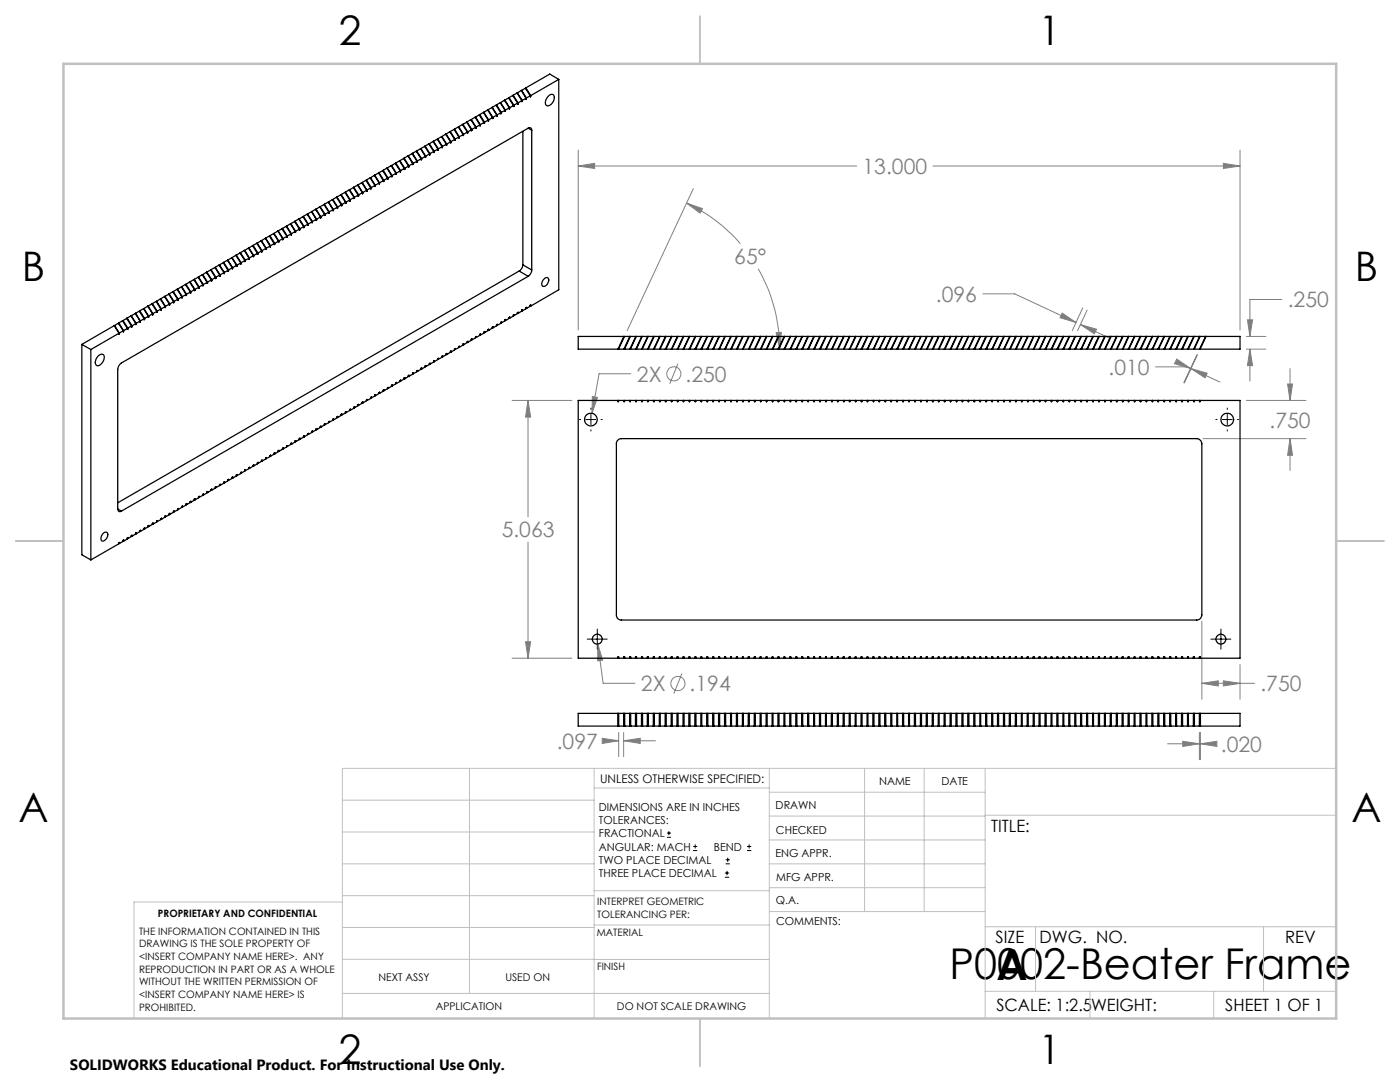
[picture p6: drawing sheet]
<svg xmlns="http://www.w3.org/2000/svg" width="279mm" height="216mm" viewBox="0 0 279 216" stroke-linecap="round" stroke-linejoin="round" font-family="sans-serif">
<g fill="none" stroke="#808080" stroke-width=".2">
<path d="M115.4 30v35.9M115.4 33.1h55.6M115.4 33.1l3.3-.5v1zM138.4 37.6l-13.2 28.4M186.2 33.1h61.3M244.2 32.6l3.3 .5-3.3 .5zM247.5 30v35.9M137 40.5l3.2 1.1-.5 .9zM137 40.5a31.7 31.7 0 0 1 10.7 8.1M151.3 53.7a31.9 31.9 0 0 1 4.3 16M196.1 58.6h6.4l12.2 5.7M255.8 59.8h-6.4v7.3"/>
<path d="M102.2 79.9h11.9M105.4 79.9v23.2M105.4 79.9l.5 3.3h-1zM118.2 79.1l1 .2-1.1 3.2zM125.9 74.6h-6.3l-1.5 7.9M135.3 72.6l-1.6 4M149.6 69.7h9.2M154.9 66.4l1-.1-.3 3.4zM212 62.5l2.7 1.8-3.1-.9zM215.6 64.8l3.2 .9-.4 .9zM215.6 64.8l5.8 2.7M216.1 61.5l-2.1 4.5"/>
<path d="M217 61.9l-1.9 4.1M230.6 73.2h6.4l.6 .3M234.8 71.6l2.8 1.9-3.2-.9zM237.7 73.6l5.8 2.6M237.7 73.6l3.2 .9-.4 .9zM238.9 70.8l-2.6 5.6M239 70.8l-2.6 5.6M248.7 79.9h11.9M248.7 67.1h3.9M248.7 69.7h3.9M249 63.8h1l-.6 3.3zM249.4 69.7l.6 3.3h-1z"/>
<path d="M249.4 69.7v6.3M257 76.6h1l-.5 3.3zM257.5 73.6v6.3M240.1 87.5h20.5M257.5 87.5v6.4M257.5 87.5l.5 3.3h-1zM105.4 108.2v23.1M102.2 131.3h11.9M104.9 128.1h1l-.5 3.2zM119.3 128.5l1.1 7.8h6.3M119.3 128.5l1 3.2-1 .2zM136.1 134.4l-1.6 4"/>
<path d="M239.9 136.3h10.5M239.9 124v15.5M239.9 136.3l3.2-.4v1zM244.2 135.9l3.3 .4-3.3 .6zM247.5 132.6v6.9M120.2 147.3l3.3 .5-3.3 .5zM120.5 147.8h3M123.5 146.2v4.8M124.5 146.2v4.8M124.5 147.8h6.3M124.5 147.8l3.3-.5v1zM233 148.4h6.4"/>
<path d="M236 147.9l3.4 .5-3.4 .5zM239.4 146.2v5.4M239.6 148.4l3.3-.5v1zM239.6 146.2v5.4M239.6 148.4h2.9"/>
<circle cx="134.5" cy="74.6" r="1.41"/>
<circle cx="135.3" cy="136.4" r="1.41"/>
</g>
<g fill="none" stroke="#000" stroke-width=".2">
<path d="M115.6 83.7h.3M116.9 83.7h2M117.9 81.4v.3M117.9 82.7v2M117.9 85.8v.2M119.9 83.7h.3M242.6 83.7h.3M243.9 83.7h2M244.9 81.4v.3M244.9 82.7v2M244.9 85.8v.2M246.9 83.7h.3"/>
<path d="M117.2 127.5h4M119.2 125.5v4M241.7 127.5h3.9M243.7 125.5v4M133.1 167.1h.8M133.1 166.2h.8M133.5 165.8v.9M138.3 169.7h.8M138.3 168.9h.8M138.7 168.5v.8M144.7 175h.8M144.7 174.2h.8"/>
<path d="M144.8 172.4h.9M144.8 171.6h.9M145.1 173.8v.8M145.2 171.1v.9M149.1 169.7h.8M149.1 168.9h.8M149.5 168.5v.8"/>
</g>
<g fill="none" stroke="#c0c0c0" stroke-width=".2">
<path d="M68.3 159.7h50.3M93.7 153.3v44.9M118.6 153.3v49.9M118.6 157.2h34.9M153.5 153.3v49.9M153.5 158.1h43.1M172.5 153.3v28.6M184.4 153.3v28.6M196.6 153.3v49.9M266.7 153.3h-198.4v49.9M68.3 178.7h50.3M68.3 172.4h50.3"/>
<path d="M68.3 166h50.3M68.3 180h-41.6v23.2M118.6 177.7h35M153.5 167.6h43.1M153.5 162.8h43.1M153.5 172.4h43.1M153.5 177.1h43.1M196.6 162.7h70.1M68.3 198.2h85.2M68.3 191.4l85.2 .1M68.3 185.1h50.3M118.6 184.6h35"/>
<path d="M153.6 181.9h43M196.6 197.8h70.1M196.6 184.9h70.1M206.7 184.9v12.9M217.5 197.8v5.4M242.2 197.8v5.4M252.2 184.9v12.9"/>
</g>
<path d="M139.7 3.2v9.5M3.1 107.9h9.6M266.7 107.9h9.5M139.7 203.2v9.6" fill="none" stroke="#c0c0c0" stroke-width=".25"/>
<path d="M12.7 12.7h254v190.5h-254z" fill="none" stroke="#c0c0c0" stroke-width=".5"/>
<path d="M105.4 79.9l.5 3.3h-1zM104.9 128.1h1l-.5 3.2zM118.2 79.1l-.1 3.4 1.1-3.2zM119.3 128.5v3.4l1-.2zM239.9 136.3l3.2-.4v1zM244.2 135.9l3.3 .4-3.3 .6zM257.5 87.5l.5 3.3h-1zM257 76.6h1l-.5 3.3zM115.4 33.1l3.3-.5v1zM244.2 32.6l3.3 .5-3.3 .5zM249 63.8h1l-.6 3.3zM249.4 69.7l.6 3.3h-1zM154.9 66.4l1-.1-.3 3.4zM137 40.5l3.2 1.1-.5 .9zM237.7 73.6l3.2 .9-.4 .9zM234.8 71.6l2.8 1.9-3.2-.9zM212 62.5l2.7 1.8-3.1-.9zM215.6 64.8l3.2 .9-.4 .9zM236 147.9l3.4 .5-3.4 .5zM239.6 148.4l3.3-.5v1zM120.2 147.3l3.3 .5-3.3 .5zM124.5 147.8l3.3-.5v1z" fill="#808080"/>
<g fill="none" stroke="#000" stroke-width=".25">
<path d="M100.8 20v.1M100.8 20l.7-.5 1 1.6M100.8 20l.9 1.5M101.6 19.5v.1M101.6 19.5l.7-.5 1 1.6M101.6 19.5l1 1.5M102.4 19v.2M102.4 19l.8-.4 .9 1.5M102.4 19l1 1.5M103.3 18.5v.2M103.3 18.5l.7-.4 1 1.5M103.3 18.5l.9 1.5"/>
<path d="M104.1 18v.2M104.1 18l.7-.4 1 1.5M104.1 18l1 1.5M105 17.5v.2M105 17.5l.9 1.6M105 19.6l-.8 .4M105 19.6l.1 .2M105.1 19.5v.3M105.8 19.1l-.7 .4M105.8 19.1l.1 .2M105.8 19.2l.1 .1M105.9 19.1v.2"/>
<path d="M109.4 19.3a.67 .67 0 0 1 .9-.5 .67 .67 0 0 1 .3 1l-.5 .9a.67 .67 0 0 1-.9 .4 .67 .67 0 0 1-.3-.9zM111.5 15.8l-5.6 3.3M111.5 15.8v42l-5.6 3.3M111.5 15.8l-1.8-1-4.7 2.7M66.4 39.8v.2M66.4 39.8l.8-.5 .9 1.6M66.4 39.8l1 1.5M67.2 39.3v.2M67.2 39.3l.8-.4 1 1.5M67.2 39.3l1 1.5M68.1 38.8v.2M68.1 38.8l.8-.4 .9 1.5"/>
<path d="M68.1 38.8l.9 1.6M68.9 38.3v.2M68.9 38.3l1 1.6M68.9 38.3l.8-.4 1 1.5M69.8 37.9v.1M69.8 37.9l.7-.5 1 1.5M69.8 37.9l.9 1.5M69.8 39.9l-.8 .5M69.8 39.9l.1 .2M69.9 39.9v.2M70.6 37.4l1 1.5M70.6 37.4l.8-.5 .9 1.6"/>
<path d="M70.6 37.4v.1M70.7 39.4l-.8 .5M70.7 39.4v.2M71.4 36.9v.2M71.4 36.9l1 1.5M71.4 36.9l.8-.5 1 1.6M71.5 38.9l-.8 .5M71.5 38.9v.3l.1-.1M71.5 39l.1 .1M71.6 38.9v.2M72.3 36.4v.2M72.3 36.4l.7-.4 1 1.5"/>
<path d="M72.3 36.4l.9 1.5M72.3 38.5l-.7 .4M72.3 38.5l.1 .1M72.4 38.4v.2M73.1 35.9v.2M73.1 35.9l.8-.4 .9 1.5M73.1 35.9l1 1.5M73.2 38l-.8 .4M73.2 38v.1M73.2 37.9v.2M73.9 35.5l.8-.5 1 1.5M73.9 35.5l1 1.5"/>
<path d="M73.9 35.5v.1M74 37.5l-.8 .4M74 37.5v.2l.1-.1M74 37.5l.1 .1M74.1 37.4v.2M74.8 35v.1M74.8 35l.8-.5 .9 1.6M74.8 35l.9 1.5M74.8 37l-.7 .4M74.8 37l.1 .2M74.9 37v.2M75.6 34.5v.1"/>
<path d="M75.6 34.5l1 1.5M75.6 34.5l.8-.5 .9 1.6M75.7 36.5l-.8 .5M75.7 36.5v.2M76.5 34v.1M76.5 34l.7-.5 1 1.6M76.5 34l.9 1.5M76.5 36.1l-.8 .4M76.5 36.1l.1 .1M76.6 36v.2M77.3 33.5l.8-.4 .9 1.5M77.3 33.5l.9 1.5"/>
<path d="M77.3 33.5v.2M77.3 35.6l-.7 .4M77.3 35.6v.2l.1-.1M77.3 35.6l.1 .1M77.4 35.5v.2M78.1 33v.2M78.1 33l.8-.4 1 1.5M78.1 33l1 1.5M78.2 35.1l-.8 .4M78.2 35.1v.1M78.2 35v.2M79 32.5v.2"/>
<path d="M79 32.5l.7-.4 1 1.5M79 32.5l.9 1.5M79 34.6l-.8 .4M79 34.6l.1 .1M79.1 34.5v.2M79.8 32.1l1 1.5M79.8 32.1v.1M79.8 32.1l.8-.5 .9 1.5M79.9 34.1l-.8 .4M79.9 34.1v.2M79.9 34v.3M80.6 31.6v.1"/>
<path d="M80.6 31.6l.8-.5 1 1.6M80.6 31.6l1 1.5M80.7 33.6l-.8 .4M80.7 33.6v.2h.1M80.7 33.7l.1 .1M80.8 33.6v.2M81.5 31.1v.2M81.5 31.1l.9 1.5M81.5 31.1l.7-.4 1 1.5M81.5 33.1l-.7 .5M81.5 33.1l.1 .2M81.5 33.2l.1 .1"/>
<path d="M81.6 33.1v.2M82.3 30.6v.2M82.3 30.6l.8-.4 .9 1.5M82.3 30.6l1 1.5M82.4 32.7l-.8 .4M82.4 32.7v.1M82.4 32.6v.2M83.1 30.1v.2M83.1 30.1l1 1.5M83.1 30.1l.8-.4 1 1.5M83.2 32.2l-.8 .4M83.2 32.2l.1 .1"/>
<path d="M83.3 32.1v.2M84 29.6v.2M84 29.6l.9 1.6M84 29.6l.8-.4 .9 1.5M84 31.7l-.7 .4M84 31.7v.2h.1M84 31.7l.1 .2M84.1 31.6v.3M84.8 29.1v.2M84.8 29.1l.8-.4 1 1.5M84.8 29.1l1 1.6M84.9 31.2l-.8 .4"/>
<path d="M84.9 31.2v.2M85.7 28.7l.7-.5 1 1.5M85.7 28.7v.2M85.7 28.7l.9 1.5M85.7 30.7l-.8 .5M85.7 30.7l.1 .2M85.7 30.8l.1 .1M85.8 30.7v.2M86.5 28.2v.2M86.5 28.2l.8-.4 .9 1.5M86.5 28.2l1 1.5M86.6 30.2l-.8 .5"/>
<path d="M86.6 30.2v.2M86.6 30.3v.1M87.3 27.7v.2M87.3 27.7l1 1.5M87.3 27.7l.8-.4 1 1.5M87.4 29.7l-.8 .5M87.4 29.7v.3l.1-.1M87.4 29.8l.1 .1M87.5 29.7v.2M88.2 27.2l.7-.4 1 1.5M88.2 27.2v.2M88.2 27.2l.9 1.6"/>
<path d="M88.2 29.3l-.7 .4M88.2 29.3l.1 .1M88.3 29.2v.2M89 26.7l.8-.4 .9 1.5M89 26.7v.2M89 26.7l1 1.6M89.1 28.8l-.8 .4M89.1 28.8v.2M89.9 26.2l.9 1.6M89.9 26.2v.2M89.9 26.2l.7-.4 1 1.5M89.9 28.3l-.8 .5"/>
<path d="M89.9 28.3l.1 .2M90 28.3v.2M90.7 25.8v.1M90.7 25.8l1 1.5M90.7 25.8l.8-.5 .9 1.5M90.7 27.8l-.7 .5M90.7 27.8v.2h.1M90.7 27.9l.1 .1M90.8 27.8v.2M91.5 25.3l.8-.5 1 1.6M91.5 25.3v.2M91.5 25.3l1 1.5"/>
<path d="M91.6 27.3l-.8 .5M91.6 27.3l.1 .2M91.6 27.4l.1 .1M91.7 27.3v.2M92.4 24.8v.2M92.4 24.8l.9 1.5M92.4 24.8l.7-.4 1 1.5M92.4 26.8l-.7 .5M92.4 26.8l.1 .2M92.4 26.9l.1 .1M92.5 26.8v.2M93.2 24.3l.8-.4 .9 1.5"/>
<path d="M93.2 24.3l1 1.5M93.2 24.3v.2M93.3 26.4l-.8 .4M93.3 26.4v.1M93.3 26.3v.2M94.1 23.8v.2M94.1 23.8l.9 1.6M94.1 23.8l.7-.4 1 1.5M94.1 25.9l-.8 .4M94.1 25.9l.1 .1M94.2 25.8v.2M94.9 23.4v.1"/>
<path d="M94.9 23.4l.7-.5 1 1.5M94.9 23.4l.9 1.5M94.9 25.4l-.7 .4M94.9 25.4l.1 .2M95 25.4v.2M95.7 22.9v.1M95.7 22.9l.8-.5 .9 1.6M95.7 22.9l1 1.5M95.8 24.9l-.8 .5M95.8 24.9v.2M96.6 22.4l.7-.5 1 1.6M96.6 22.4l.9 1.5"/>
<path d="M96.6 22.4v.1M96.6 24.4l-.8 .5M96.6 24.4v.2h.1M96.6 24.5l.1 .1M96.7 24.4v.2M97.4 21.9v.2M97.4 21.9l.8-.5 .9 1.6M97.4 21.9l1 1.5M97.4 24l-.7 .4M97.4 24l.1 .1M97.5 23.9v.2M98.2 21.4v.2"/>
<path d="M98.2 21.4l1 1.5M98.2 21.4l.8-.4 .9 1.5M98.3 23.5l-.8 .4M98.3 23.5l.1 .1M98.4 23.4v.2M99.1 20.9v.2M99.1 20.9l.7-.4 1 1.5M99.1 20.9l.9 1.5M99.1 23l-.7 .4M99.1 23l.1 .1M99.2 22.9v.2M99.9 20.5l1 1.5"/>
<path d="M99.9 20.5v.1M99.9 20.5l.8-.5 .9 1.5M99.9 22.5l-.7 .4M99.9 22.5v.2l.1-.1M99.9 22.5l.1 .1M100 22.4v.2M100.8 22l-.8 .4M100.8 22l.1 .2M100.9 22v.2M101.6 21.5l-.7 .5M101.6 21.5l.1 .2M101.6 21.6l.1 .1"/>
<path d="M101.7 21.5v.2M102.5 21.1l-.8 .4M102.5 21.1l.1 .1M102.6 21v.2M103.3 20.6l-.7 .4M103.3 20.6v.2l.1-.1M103.3 20.6l.1 .1M103.4 20.5v.2M104.1 20.1l-.7 .4M104.1 20.1l.1 .1M104.2 20v.2M104.4 26.2v26.6"/>
<path d="M105.4 25.6a.43 .43 0 0 1 .5-.1 .43 .43 0 0 1 .2 .5M105.4 25.6l-81.2 46.8a1.65 1.65 0 0 0-.7 1.3v27.9M105.4 25.6l.7 .4M106.1 26v27.9M32.1 59.6v.2M32.1 59.6l.7-.4 1 1.5M32.1 59.6l.9 1.5M32.9 59.1v.2M32.9 59.1l.8-.4 .9 1.5M32.9 59.1l1 1.5M33.8 58.6v.2M33.8 58.6l.9 1.5"/>
<path d="M33.8 58.6l.7-.4 1 1.5M34.6 58.2l.7-.5 1 1.5M34.6 58.2l1 1.5M34.6 58.2v.1M35.4 57.7l.8-.4 .9 1.5M35.4 57.7l1 1.5M35.4 57.7v.2M35.5 59.7l-.8 .4M35.5 59.7v.2h.1M35.5 59.8l.1 .1M35.6 59.7v.2M36.3 57.2v.2"/>
<path d="M36.3 57.2l.7-.4 1 1.5M36.3 57.2l.9 1.5M36.3 59.2l-.7 .5M36.3 59.2l.1 .2M36.3 59.3l.1 .1M36.4 59.2v.2M37.1 56.7v.2M37.1 56.7l1 1.5M37.1 56.7l.8-.4 .9 1.5M37.1 58.8l-.7 .4M37.1 58.8l.1 .1M37.2 58.7v.2"/>
<path d="M37.9 56.2l1 1.5M37.9 56.2v.2M37.9 56.2l.8-.4 1 1.5M38 58.3l-.8 .4M38 58.3l.1 .2M38.1 58.2v.3M38.8 55.7v.2M38.8 55.7l.7-.4 1 1.5M38.8 55.7l.9 1.6M38.8 57.8l-.7 .4M38.8 57.8v.2h.1M38.8 57.8l.1 .2"/>
<path d="M38.9 57.7v.3M39.6 55.2v.2M39.6 55.2l1 1.6M39.6 55.2l.8-.4 .9 1.5M39.7 57.3l-.8 .4M39.7 57.3v.2M39.7 57.4v.1M40.5 54.8v.2M40.5 54.8l.9 1.5M40.5 54.8l.7-.5 1 1.5M40.5 56.8l-.8 .5M40.5 56.8l.1 .2"/>
<path d="M40.5 56.9l.1 .1M40.6 56.8v.2M41.3 54.3l.8-.4 .9 1.5M41.3 54.3l1 1.5M41.3 54.3v.2M41.3 56.3l-.7 .5M41.3 56.3l.1 .2M41.3 56.4l.1 .1M41.4 56.3v.2M42.1 53.8l.8-.4 1 1.5M42.1 53.8v.2M42.1 53.8l1 1.5"/>
<path d="M42.2 55.8l-.8 .5M42.2 55.8v.3l.1-.1M42.2 55.9l.1 .1M42.3 55.8v.2M43 53.3v.2M43 53.3l.9 1.6M43 53.3l.7-.4 1 1.5M43 55.4l-.7 .4M43 55.4l.1 .1M43.1 55.3v.2M43.8 52.8v.2M43.8 52.8l.8-.4 .9 1.5"/>
<path d="M43.8 52.8l1 1.6M43.9 54.9l-.8 .4M43.9 54.9v.2M44.6 52.4l.8-.5 1 1.5M44.6 52.4l1 1.5M44.6 52.4v.1M44.7 54.4l-.8 .5M44.7 54.4l.1 .2M44.8 54.4v.2M45.5 51.9v.1M45.5 51.9l.9 1.5M45.5 51.9l.7-.5 1 1.6"/>
<path d="M45.5 53.9l-.7 .5M45.5 53.9v.2h.1M45.5 54l.1 .1M45.6 53.9v.2M46.3 51.4v.2M46.3 51.4l1 1.5M46.3 51.4l.8-.5 .9 1.6M46.4 53.4l-.8 .5M46.4 53.4v.2M46.4 53.5v.1M47.2 50.9v.2M47.2 50.9l.9 1.5"/>
<path d="M47.2 50.9l.7-.4 1 1.5M47.2 53l-.8 .4M47.2 53l.1 .1M47.3 52.9v.2M48 50.4v.2M48 50.4l1 1.5M48 50.4l.8-.4 .9 1.5M48 52.5l-.7 .4M48 52.5l.1 .1M48.1 52.4v.2M48.8 50v.1M48.8 50l1 1.5"/>
<path d="M48.8 50l.8-.5 1 1.5M48.9 52l-.8 .4M48.9 52v.2l.1-.1M48.9 52l.1 .1M49 51.9v.2M49.7 49.5v.1M49.7 49.5l.7-.5 1 1.6M49.7 49.5l.9 1.5M49.7 51.5l-.7 .4M49.7 51.5l.1 .2M49.8 51.5v.2M50.5 49v.1"/>
<path d="M50.5 49l.8-.5 .9 1.6M50.5 49l1 1.5M50.6 51l-.8 .5M50.6 51v.2M51.3 48.5v.1M51.3 48.5l.8-.5 1 1.6M51.3 48.5l1 1.5M51.4 50.6l-.8 .4M51.4 50.6v.2l.1-.1M51.4 50.6l.1 .1M51.5 50.5v.2M52.2 48v.2"/>
<path d="M52.2 48l.8-.4 .9 1.5M52.2 48l.9 1.5M52.2 50.1l-.7 .4M52.2 50.1l.1 .1M52.3 50v.2M53 47.5v.2M53 47.5l1 1.5M53 47.5l.8-.4 .9 1.5M53.1 49.6l-.8 .4M53.1 49.6v.1M53.1 49.5v.2M53.9 47v.2"/>
<path d="M53.9 47l.7-.4 1 1.5M53.9 47l.9 1.6M53.9 49.1l-.8 .4M53.9 49.1l.1 .1M54 49v.2M54.7 46.6l.9 1.5M54.7 46.6l.8-.5 .9 1.5M54.7 46.6v.1M54.7 48.6l-.7 .4M54.7 48.6v.2h.1M54.7 48.6l.1 .2M54.8 48.6v.2"/>
<path d="M55.5 46.1v.1M55.5 46.1l.8-.5 1 1.6M55.5 46.1l1 1.5M55.6 48.1l-.8 .5M55.6 48.1v.2M55.6 48.2v.1M56.4 45.6v.2M56.4 45.6l.7-.4 1 1.5M56.4 45.6l.9 1.5M56.4 47.6l-.8 .5M56.4 47.6l.1 .2M56.4 47.7l.1 .1"/>
<path d="M56.5 47.6v.2M57.2 45.1l1 1.5M57.2 45.1v.2M57.2 45.1l.8-.4 .9 1.5M57.3 47.2l-.8 .4M57.3 47.2v.1M57.3 47.1v.2M58 44.6v.2M58 44.6l1 1.5M58 44.6l.8-.4 1 1.5M58.1 46.7l-.8 .4M58.1 46.7v.2l.1-.1"/>
<path d="M58.1 46.7l.1 .1M58.2 46.6v.2M58.9 44.1v.2M58.9 44.1l.7-.4 1 1.5M58.9 44.1l.9 1.5M58.9 46.2l-.7 .4M58.9 46.2l.1 .2M59 46.1v.3M59.7 43.7v.1M59.7 43.7l1 1.5M59.7 43.7l.8-.5 .9 1.5M59.8 45.7l-.8 .4"/>
<path d="M59.8 45.7v.2M59.8 45.8v.1M59.8 45.6v.3M60.5 43.2l.8-.5 1 1.6M60.5 43.2l1 1.5M60.5 43.2v.2M60.6 45.2l-.8 .4M60.6 45.2l.1 .2M60.6 45.3l.1 .1M60.7 45.2v.2M61.4 42.7v.2M61.4 42.7l.9 1.5"/>
<path d="M61.4 42.7l.8-.4 .9 1.5M61.4 44.7l-.7 .5M61.4 44.7v.2h.1M61.4 44.8l.1 .1M61.5 44.7v.2M62.2 42.2v.2M62.2 42.2l1 1.5M62.2 42.2l.8-.4 1 1.5M62.3 44.3l-.8 .4M62.3 44.3v.1M62.3 44.2v.2M63.1 41.7v.2"/>
<path d="M63.1 41.7l.7-.4 1 1.5M63.1 41.7l.9 1.6M63.1 43.8l-.8 .4M63.1 43.8l.1 .1M63.2 43.7v.2M63.9 41.2v.2M63.9 41.2l1 1.6M63.9 41.2l.8-.4 .9 1.5M64 43.3l-.8 .4M64 43.3v.2M64.7 40.7v.2M64.7 40.7l1 1.6"/>
<path d="M64.7 40.7l.8-.4 1 1.5M64.8 42.8l-.8 .5M64.8 42.8v.2h.1M64.8 42.8l.1 .2M64.9 42.8v.2M65.6 40.3v.1M65.6 40.3l.9 1.5M65.6 40.3l.7-.5 1 1.5M65.6 42.3l-.7 .5M65.6 42.3l.1 .2M65.6 42.4l.1 .1M65.7 42.3v.2"/>
<path d="M66.5 41.8l-.8 .5M66.5 41.8v.2M66.5 41.9v.1M67.3 41.3l-.8 .5M67.3 41.3l.1 .2M67.3 41.4l.1 .1M67.4 41.3v.2M68.1 40.9l-.7 .4M68.1 40.9v.2l.1-.1M68.1 40.9l.1 .1M68.2 40.8v.2M69 40.4l-.8 .4"/>
<path d="M69 40.4v.1M103.6 54.1l1.8 1M103.6 54.1l-80.1 46.2M104.4 52.8a1.52 1.52 0 0 1-.8 1.3M104.4 52.8l1.7 1.1M105.4 55.1l-81.2 46.9M106.1 53.9a1.75 1.75 0 0 1-.7 1.2M108.8 55.5l.4-.1a1.08 1.08 0 0 1-.7 1.7h-.2a1.11 1.11 0 0 1 .5-1.6zM16.3 68.7l1.8 1M16.3 68.7v42l1.8 1M18.1 69.7v42M19.5 71.1a.67 .67 0 0 1 1-.4 .67 .67 0 0 1 .3 .9l-.5 .9a.67 .67 0 0 1-.9 .5 .67 .67 0 0 1-.4-1z"/>
<path d="M22.9 64.9l.9 1.6M22.9 64.9l.7-.4 1 1.5M22.9 64.9v.2M23.7 64.5v.1M23.7 64.5l1 1.5M23.7 64.5l.7-.5 1 1.5M23.7 66.5l-5.6 3.2M23.7 66.5l.1 .2M23.7 66.5l-.9-1.5-6.5 3.7M23.8 66.5v.2M24.6 64v.1M24.6 64l.9 1.5"/>
<path d="M24.6 64l.7-.5 .9 1.6M24.6 66l-.8 .5M24.6 66l.1 .2M24.7 66v.2M25.4 63.5l1 1.5M25.4 63.5v.1M25.4 63.5l.7-.5 1 1.6M25.4 65.5l-.7 .5M25.4 65.5l.1 .2M25.4 65.6l.1 .1M25.5 65.5v.2M26.2 63v.2"/>
<path d="M26.2 63l.8-.5 .9 1.6M26.2 63l1 1.5M26.2 65.1l-.7 .4M26.2 65.1v.2l.2-.1M26.2 65.1l.2 .1M26.4 65v.2M27.1 62.5v.2M27.1 62.5l.7-.4 1 1.5M27.1 62.5l.9 1.5M27.1 64.6l-.7 .4M27.1 64.6l.1 .1M27.2 64.5v.2"/>
<path d="M27.9 62v.2M27.9 62l.7-.4 1 1.5M27.9 62l1 1.5M27.9 64.1l-.7 .4M27.9 64.1l.1 .1M28 64v.2M28.7 61.6v.1M28.7 61.6l1 1.5M28.7 61.6l.8-.5 .9 1.5M28.8 63.6l-.8 .4M28.8 63.6v.2l.1-.1M28.8 63.6l.1 .1"/>
<path d="M28.9 63.5v.2M29.6 61.1v.1M29.6 61.1l.9 1.5M29.6 61.1l.7-.5 1 1.6M29.6 63.1l-.7 .4M29.6 63.1l.1 .2M29.7 63.1v.2M30.4 60.6v.1M30.4 60.6l.8-.5 .9 1.6M30.4 60.6l1 1.5M30.4 62.6l-.7 .5M30.4 62.6l.1 .2"/>
<path d="M30.4 62.7l.1 .1M30.5 62.6v.2M31.3 60.1v.2M31.3 60.1l.9 1.5M31.3 60.1l.7-.4 .9 1.5M31.3 62.2l-.8 .4M31.3 62.2l.1 .1M31.4 62.1v.2M32.1 61.7l-.7 .4M32.1 61.7v.2l.1-.1M32.1 61.7l.1 .1M32.2 61.6v.2"/>
<path d="M32.9 61.2l-.7 .4M32.9 61.2l.1 .1M33 61.1v.2M33.8 60.7l-.8 .4M33.8 60.7l.1 .2M33.9 60.6v.3M34.6 60.2l-.7 .4M34.6 60.2l.1 .2M34.6 60.3l.1 .1M34.7 60.1v.3M73.1 79.8l.2 .1M73.3 79.9v-.2l-.2 .3-.7 .4"/>
<path d="M74 79.3l.1 .1M74.1 79.4v-.2l-.1 .3-.7 .4M74.8 78.8v.2l-.7 .4M74.8 78.8l.1-.1v.3M74.8 78.8l.1 .2M75.6 78.4l.2 .1M75.8 78.5v-.3l-.2 .3-.7 .5M76.5 77.9v.2l-.7 .4M76.5 77.9l.1-.1v.2M76.5 77.9l.1 .1M77.3 77.4v.2l-.7 .4M77.3 77.4l.2-.1v.2"/>
<path d="M77.3 77.4l.2 .1M78.1 76.9l.2-.1v.2M78.1 76.9v.2l-.6 .4M78.1 76.9l.2 .1M79 76.4l.1-.1v.2M79 76.4v.2l-.7 .4M79 76.4l.1 .1M79.8 75.9l.2-.1v.2M79.8 75.9v.2l-.7 .4M79.8 76h.2M80.6 75.4h.2v.2M80.6 75.4v.2l-.6 .4"/>
<path d="M80.6 75.5l.2 .1M81.5 75l.1 .1M81.6 75.1v-.2l-.1 .2-.7 .5M82.3 74.5l.2-.1v.2M82.3 74.5v.2l-.7 .4M82.3 74.5l.2 .1M83.2 74l.1-.1v.2M83.2 74v.2l-.7 .4M83.2 74l.1 .1M84 73.6h.2M84.2 73.6v-.2l-.2 .1v.2l-.7 .4M84.8 73v.2l-.6 .4"/>
<path d="M84.8 73l.2-.1v.2M84.8 73.1h.2M85.7 72.5h.1v.1M85.7 72.5v.2l-.7 .4M85.7 72.6h.1M86.5 72.1l.2 .1M86.7 72.2v-.2l-.2 .2-.7 .4M87.3 71.6v.2l-.6 .4M87.3 71.6l.2-.1v.2M87.3 71.6l.2 .1M88.2 71.1v.2l-.7 .4M88.2 71.1l.1-.1v.2"/>
<path d="M88.2 71.1l.1 .1M89 70.6l.2 .1M89.2 70.7v-.2l-.2 .3-.7 .4M89.9 70.2h.1M90 70.2v-.2l-.1 .3-.7 .4M90.7 69.6l.1-.1v.2M90.7 69.6v.2l-.7 .4M90.7 69.7h.1M91.5 69.2l.2 .1M91.7 69.3v-.2l-.2 .3-.7 .3M92.4 68.7l.1 .1M92.5 68.8v-.2l-.1 .3-.7 .4"/>
<path d="M93.2 68.2v.2l-.7 .4M93.2 68.2l.2-.1v.2M93.2 68.2l.2 .1M94.1 67.7l.1 .1M94.2 67.8v-.2l-.1 .3-.7 .4M94.9 67.2l.1 .1M95 67.3v-.2l-.1 .3-.7 .4M95.7 66.8l.2 .1M95.9 66.9v-.3l-.2 .3-.7 .4M96.6 66.3l.1 .1M96.7 66.4v-.3l-.1 .4-.7 .4M97.4 65.8l.1 .1"/>
<path d="M97.5 65.9v-.2l-.1 .3-.7 .4M98.2 65.3l.2 .1M98.4 65.4v-.2l-.2 .3-.7 .4M99.1 64.8l.1 .1M99.2 64.9v-.2l-.1 .3-.7 .4M99.9 64.3l.2 .1M100.1 64.4v-.2l-.2 .3-.7 .4M100.8 63.9l.1 .1M100.9 64v-.3l-.1 .3-.7 .4M101.6 63.4l.1 .1M101.7 63.5v-.2l-.1 .2-.7 .5M102.4 62.9l.2 .1"/>
<path d="M102.6 63v-.2l-.2 .3-.7 .4M103.3 62.4l.1 .1M103.4 62.5v-.2l-.1 .1v.2l-.7 .4M104.1 61.9l.1 .1M104.2 62v-.2l-.1 .3-.7 .4M105 61.5h.1M105.1 61.5v-.2l-.1 .3-.8 .4M105.8 61l.1 .1M105.9 61.1v-.2l-.1 .2-.7 .4M115.4 79.9h132.1v51.4h-7.9v-.2h-.2v.2h-1v-.2h-.2v.2h-1v-.2h-.2v.2h-1v-.2h-.2v.2h-1v-.2h-.2v.2h-1v-.2h-.2v.2h-1v-.2h-.2v.2h-.9v-.2h-.2v.2h-1v-.2h-.2v.2h-1v-.2h-.2v.2h-1v-.2h-.2v.2h-1v-.2h-.2v.2h-.9v-.2h-.3v.2h-.9v-.2h-.3v.2h-.9v-.2h-.2v.2h-1v-.2h-.2v.2h-1v-.2h-.2v.2h-1v-.2h-.2v.2h-1v-.2h-.1v.2h-1v-.2h-.2v.2h-1v-.2h-.2v.2h-1v-.2h-.2v.2h-1v-.2h-.2v.2h-1v-.2h-.2v.2h-1v-.2h-.2v.2h-1v-.2h-.1v.2h-1v-.2h-.2v.2h-1v-.2h-.2v.2h-1v-.2h-.2v.2h-1v-.2h-.2v.2h-1v-.2h-.2v.2h-1v-.2h-.2v.2h-1v-.2h-.2v.2h-.9v-.2h-.2v.2h-1v-.2h-.2v.2h-1v-.2h-.2v.2h-1v-.2h-.2v.2h-1v-.2h-.2v.2h-.9v-.2h-.3v.2h-.9v-.2h-.3v.2h-.9v-.2h-.2v.2h-1v-.2h-.2v.2h-1v-.2h-.2v.2h-1v-.2h-.2v.2h-1v-.2h-.1v.2h-1v-.2h-.2v.2h-1v-.2h-.2v.2h-1v-.2h-.2v.2h-1v-.2h-.2v.2h-1v-.2h-.2v.2h-1v-.2h-.2v.2h-1v-.2h-.1v.2h-1v-.2h-.2v.2h-1v-.2h-.2v.2h-1v-.2h-.2v.2h-1v-.2h-.2v.2h-1v-.2h-.2v.2h-1v-.2h-.2v.2h-.9v-.2h-.2v.2h-1v-.2h-.2v.2h-1v-.2h-.2v.2h-1v-.2h-.2v.2h-1v-.2h-.2v.2h-1v-.2h-.2v.2h-.9v-.2h-.3v.2h-.9v-.2h-.2v.2h-1v-.2h-.2v.2h-1v-.2h-.2v.2h-1v-.2h-.2v.2h-1v-.2h-.2v.2h-1v-.2h-.1v.2h-1v-.2h-.2v.2h-1v-.2h-.2v.2h-1v-.2h-.2v.2h-1v-.2h-.2v.2h-1v-.2h-.2v.2h-1v-.2h-.2v.2h-1v-.2h-.1v.2h-1v-.2h-.2v.2h-1v-.2h-.2v.2h-1v-.2h-.2v.2h-1v-.2h-.2v.2h-.9v-.2h-.3v.2h-.9v-.2h-.3v.2h-.9v-.2h-.2v.2h-1v-.2h-.2v.2h-1v-.2h-.2v.2h-1v-.2h-.2v.2h-1v-.2h-.2v.2h-.9v-.2h-.3v.2h-.9v-.2h-.2v.2h-1v-.2h-.2v.2h-1v-.2h-.2v.2h-1v-.2h-.2v.2h-1v-.2h-.2v.2h-1v-.2h-.2v.2h-.9v-.2h-.2v.2h-1v-.2h-.2v.2h-1v-.2h-.2v.2h-7.9zM115.4 67.1h132.1v2.6h-132.1zM123.3 79.9v.3l.1-.3"/>
<path d="M124.5 67.1l-1.2 2.6M124.5 79.9v.3h.1v-.3M124.6 67.1l-1.2 2.6M125.7 67.1l-1.2 2.6M125.7 79.9v.3l.1-.3M125.8 67.1l-1.2 2.6M126.9 79.9v.3l.1-.3M126.9 67.1l-1.2 2.6M127 67.1l-1.2 2.6M128.1 67.1l-1.2 2.6M128.1 79.9v.3l.1-.3M128.2 67.1l-1.2 2.6"/>
<path d="M129.3 67.1l-1.2 2.6M129.3 79.9v.3l.1-.3M129.4 67.1l-1.2 2.6M130.4 79.9v.3h.2v-.3M130.4 67.1l-1.1 2.6M130.6 67.1l-1.2 2.6M131.6 79.9v.3l.1-.3M131.6 67.1l-1.2 2.6M131.7 67.1l-1.1 2.6M132.8 67.1l-1.2 2.6M132.8 79.9v.3h.1v-.3M132.9 67.1l-1.2 2.6"/>
<path d="M134 67.1l-1.2 2.6M134 79.9v.3l.1-.3M134.1 67.1l-1.2 2.6M135.2 79.9v.3l.1-.3M135.2 67.1l-1.2 2.6M135.3 67.1l-1.2 2.6M136.3 67.1l-1.1 2.6M136.3 79.9v.3l.2-.3M136.5 67.1l-1.2 2.6M137.5 67.1l-1.2 2.6M137.5 79.9v.3l.2-.3M137.7 67.1l-1.2 2.6"/>
<path d="M138.7 79.9v.3h.2v-.3M138.7 67.1l-1.2 2.6M138.9 67.1l-1.2 2.6M139.9 79.9v.3l.1-.3M139.9 67.1l-1.2 2.6M140 67.1l-1.1 2.6M141.1 67.1l-1.2 2.6M141.1 79.9v.3l.1-.3M141.2 67.1l-1.2 2.6M142.3 67.1l-1.2 2.6M142.3 79.9v.3l.1-.3M142.4 67.1l-1.2 2.6"/>
<path d="M143.5 67.1l-1.2 2.6M143.5 79.9v.3l.1-.3M143.6 67.1l-1.2 2.6M144.6 67.1l-1.1 2.6M144.6 79.9v.3l.1-.3M144.7 67.1l-1.1 2.6M145.8 67.1l-1.2 2.6M145.8 79.9v.3l.1-.3M145.9 67.1l-1.2 2.6M147 67.1l-1.2 2.6M147 79.9v.3h.1v-.3M147.1 67.1l-1.2 2.6"/>
<path d="M148.2 79.9v.3l.1-.3M148.2 67.1l-1.2 2.6M148.3 67.1l-1.2 2.6M149.4 67.1l-1.2 2.6M149.4 79.9v.3l.1-.3M149.5 67.1l-1.2 2.6M150.6 79.9v.3l.1-.3M150.6 67.1l-1.2 2.6M150.7 67.1l-1.2 2.6M151.8 67.1l-1.2 2.6M151.8 79.9v.3l.1-.3M151.9 67.1l-1.2 2.6"/>
<path d="M152.9 67.1l-1.1 2.6M152.9 79.9v.3l.1-.3M153 67.1l-1.1 2.6M154.1 67.1l-1.2 2.6M154.1 79.9v.3l.1-.3M154.2 67.1l-1.2 2.6M155.3 67.1l-1.2 2.6M155.3 79.9v.3h.1v-.3M155.4 67.1l-1.2 2.6M156.5 79.9v.3l.1-.3M156.5 67.1l-1.2 2.6M156.6 67.1l-1.2 2.6"/>
<path d="M157.7 67.1l-1.2 2.6M157.7 79.9v.3l.1-.3M157.8 67.1l-1.2 2.6M158.9 79.9v.3l.1-.3M158.9 67.1l-1.2 2.6M159 67.1l-1.2 2.6M160.1 67.1l-1.2 2.6M160.1 79.9v.3l.1-.3M160.2 67.1l-1.2 2.6M161.2 67.1l-1.1 2.6M161.2 79.9v.3l.1-.3M161.3 67.1l-1.1 2.6"/>
<path d="M162.4 67.1l-1.2 2.6M162.4 79.9v.3l.1-.3M162.5 67.1l-1.2 2.6M163.6 67.1l-1.2 2.6M163.6 79.9v.3h.1v-.3M163.7 67.1l-1.2 2.6M164.8 79.9v.3l.1-.3M164.8 67.1l-1.2 2.6M164.9 67.1l-1.2 2.6M166 67.1l-1.2 2.6M166 79.9v.3l.1-.3M166.1 67.1l-1.2 2.6"/>
<path d="M167.1 79.9v.3l.2-.3M167.1 67.1l-1.1 2.6M167.3 67.1l-1.2 2.6M168.3 67.1l-1.2 2.6M168.3 79.9v.3l.2-.3M168.5 67.1l-1.2 2.6M169.5 79.9v.3l.1-.3M169.5 67.1l-1.2 2.6M169.6 67.1l-1.1 2.6M170.7 67.1l-1.2 2.6M170.7 79.9v.3l.1-.3M170.8 67.1l-1.2 2.6"/>
<path d="M171.9 67.1l-1.2 2.6M171.9 79.9v.3h.1v-.3M172 67.1l-1.2 2.6M173.1 79.9v.3l.1-.3M173.1 67.1l-1.2 2.6M173.2 67.1l-1.2 2.6M174.3 79.9v.3l.1-.3M174.3 67.1l-1.2 2.6M174.4 67.1l-1.2 2.6M175.4 79.9v.3l.1-.3M175.4 67.1l-1.1 2.6M175.5 67.1l-1.1 2.6"/>
<path d="M176.6 67.1l-1.2 2.6M176.6 79.9v.3l.1-.3M176.7 67.1l-1.2 2.6M177.8 79.9v.3l.1-.3M177.8 67.1l-1.2 2.6M177.9 67.1l-1.2 2.6M179 67.1l-1.2 2.6M179 79.9v.3l.1-.3M179.1 67.1l-1.2 2.6M180.2 67.1l-1.2 2.6M180.2 79.9v.3h.1v-.3M180.3 67.1l-1.2 2.6"/>
<path d="M181.4 79.9v.3l.1-.3M181.4 67.1l-1.2 2.6M181.5 67.1l-1.2 2.6M182.6 79.9v.3l.1-.3M182.6 67.1l-1.2 2.6M182.7 67.1l-1.2 2.6M183.7 79.9v.3l.1-.3M183.7 67.1l-1.1 2.6M183.8 67.1l-1.1 2.6M184.9 67.1l-1.2 2.6M184.9 79.9v.3l.1-.3M185 67.1l-1.2 2.6"/>
<path d="M186.1 79.9v.3h.1v-.3M186.1 67.1l-1.2 2.6M186.2 67.1l-1.2 2.6M187.3 67.1l-1.2 2.6M187.3 79.9v.3l.1-.3M187.4 67.1l-1.2 2.6M188.5 67.1l-1.2 2.6M188.5 79.9v.3h.1v-.3M188.6 67.1l-1.2 2.6M189.7 67.1l-1.2 2.6M189.7 79.9v.3l.1-.3M189.8 67.1l-1.2 2.6"/>
<path d="M190.9 79.9v.3l.1-.3M190.9 67.1l-1.2 2.6M191 67.1l-1.2 2.6M192 79.9v.3l.1-.3M192 67.1l-1.1 2.6M192.1 67.1l-1.1 2.6M193.2 67.1l-1.2 2.6M193.2 79.9v.3l.1-.3M193.3 67.1l-1.2 2.6M194.4 79.9v.3h.1v-.3M194.4 67.1l-1.2 2.6M194.5 67.1l-1.2 2.6"/>
<path d="M195.6 67.1l-1.2 2.6M195.6 79.9v.3l.1-.3M195.7 67.1l-1.2 2.6M196.7 67.1l-1.1 2.6M196.7 79.9v.3h.2v-.3M196.9 67.1l-1.2 2.6M197.9 67.1l-1.2 2.6M197.9 79.9v.3l.1-.3M198 67.1l-1.1 2.6M199.1 79.9v.3l.1-.3M199.1 67.1l-1.2 2.6M199.2 67.1l-1.2 2.6"/>
<path d="M200.3 67.1l-1.2 2.6M200.3 79.9v.3l.1-.3M200.4 67.1l-1.2 2.6M201.5 67.1l-1.2 2.6M201.5 79.9v.3l.1-.3M201.6 67.1l-1.2 2.6M202.7 79.9v.3h.1v-.3M202.7 67.1l-1.2 2.6M202.8 67.1l-1.2 2.6M203.9 67.1l-1.2 2.6M203.9 79.9v.3l.1-.3M204 67.1l-1.2 2.6"/>
<path d="M205.1 79.9v.3l.1-.3M205.1 67.1l-1.2 2.6M205.2 67.1l-1.2 2.6M206.2 67.1l-1.1 2.6M206.2 79.9v.3l.1-.3M206.3 67.1l-1.1 2.6M207.4 67.1l-1.2 2.6M207.4 79.9v.3l.1-.3M207.5 67.1l-1.2 2.6M208.6 79.9v.3l.1-.3M208.6 67.1l-1.2 2.6M208.7 67.1l-1.2 2.6"/>
<path d="M209.8 67.1l-1.2 2.6M209.8 79.9v.3l.1-.3M209.9 67.1l-1.2 2.6M211 67.1l-1.2 2.6M211 79.9v.3h.1v-.3M211.1 67.1l-1.2 2.6M212.2 67.1l-1.2 2.6M212.2 79.9v.3l.1-.3M212.3 67.1l-1.2 2.6M213.4 67.1l-1.2 2.6M213.4 79.9v.3l.1-.3M213.5 67.1l-1.2 2.6"/>
<path d="M214.5 67.1l-1.1 2.6M214.5 79.9v.3l.1-.3M214.6 67.1l-1.1 2.6M215.7 79.9v.3l.1-.3M215.7 67.1l-1.2 2.6M215.8 67.1l-1.2 2.6M216.9 67.1l-1.2 2.6M216.9 79.9v.3l.1-.3M217 67.1l-1.2 2.6M218.1 67.1l-1.2 2.6M218.1 79.9v.3l.1-.3M218.2 67.1l-1.2 2.6"/>
<path d="M219.3 79.9v.3h.1v-.3M219.3 67.1l-1.2 2.6M219.4 67.1l-1.2 2.6M220.5 79.9v.3l.1-.3M220.5 67.1l-1.2 2.6M220.6 67.1l-1.2 2.6M221.7 67.1l-1.2 2.6M221.7 79.9v.3l.1-.3M221.8 67.1l-1.2 2.6M222.8 67.1l-1.1 2.6M222.8 79.9v.3l.1-.3M222.9 67.1l-1.1 2.6"/>
<path d="M224 79.9v.3l.1-.3M224 67.1l-1.2 2.6M224.1 67.1l-1.2 2.6M225.2 67.1l-1.2 2.6M225.2 79.9v.3l.1-.3M225.3 67.1l-1.2 2.6M226.4 67.1l-1.2 2.6M226.4 79.9v.3l.1-.3M226.5 67.1l-1.2 2.6M227.5 79.9v.3h.2v-.3M227.5 67.1l-1.1 2.6M227.7 67.1l-1.2 2.6"/>
<path d="M228.7 79.9v.3l.1-.3M228.7 67.1l-1.2 2.6M228.8 67.1l-1.1 2.6M229.9 67.1l-1.2 2.6M229.9 79.9v.3l.1-.3M230 67.1l-1.2 2.6M231.1 67.1l-1.2 2.6M231.1 79.9v.3l.1-.3M231.2 67.1l-1.2 2.6M232.3 79.9v.3l.1-.3M232.3 67.1l-1.2 2.6M232.4 67.1l-1.2 2.6"/>
<path d="M233.5 67.1l-1.2 2.6M233.5 79.9v.3l.1-.3M233.6 67.1l-1.2 2.6M234.7 67.1l-1.2 2.6M234.7 79.9v.3l.1-.3M234.8 67.1l-1.2 2.6M235.8 67.1l-1.1 2.6M235.8 79.9v.3h.2v-.3M236 67.1l-1.2 2.6M237 79.9v.3l.1-.3M237 67.1l-1.2 2.6M237.1 67.1l-1.1 2.6"/>
<path d="M238.2 67.1l-1.2 2.6M238.2 79.9v.3l.1-.3M238.3 67.1l-1.2 2.6M239.4 67.1l-1.2 2.6M239.4 79.9v.3l.1-.3M239.5 67.1l-1.2 2.6M240.6 67.1l-1.2 2.6M240.7 67.1l-1.2 2.6M38.8 99.7h.1M38.9 99.7v-.2l-.1 .1v.2l-.7 .4M39.6 99.2h.2M39.8 99.2v-.2l-.2 .3-.7 .4"/>
<path d="M40.5 98.7l.1 .1M40.6 98.8v-.2l-.1 .2-.7 .4M41.3 98.2l.2 .1M41.5 98.3v-.2l-.2 .3-.7 .4M42.1 97.7l.2 .1M42.3 97.8v-.2l-.2 .3-.6 .4M43 97.2l.1 .1M43.1 97.3v-.2l-.1 .3-.7 .4M43.8 96.7l.2 .1M44 96.8v-.2l-.2 .3-.7 .4M44.7 96.3h.1M44.8 96.3v-.2l-.1 .3-.7 .4"/>
<path d="M45.5 95.8h.1M45.6 95.8v-.2l-.1 .4-.7 .3M46.3 95.3l.2 .1M46.5 95.4v-.2l-.2 .3-.7 .3M47.2 94.8l.1 .1M47.3 94.9v-.2l-.1 .3-.7 .4M48 94.3l.2 .1M48.2 94.4v-.2l-.2 .3-.7 .4M48.8 93.8l.2 .1M49 93.9v-.2l-.2 .3-.6 .4M49.7 93.3l.1 .2M49.8 93.5v-.3l-.1 .3-.7 .4"/>
<path d="M50.5 92.9l.2 .1M50.7 93v-.3l-.2 .3-.7 .5M51.4 92.4l.1 .1M51.5 92.5v-.2l-.1 .3-.7 .4M52.2 91.9l.1 .1M52.3 92v-.2l-.1 .3-.7 .4M53 91.4l.2 .1M53.2 91.5v-.2l-.2 .3-.7 .4M53.9 90.9l.1 .1M54 91v-.2l-.1 .3-.7 .4M54.7 90.5l.2 .1M54.9 90.6v-.3l-.2 .3-.7 .4"/>
<path d="M55.5 90l.2 .1M55.7 90.1v-.2l-.2 .2-.6 .5M56.4 89.5l.1 .1M56.5 89.6v-.2l-.1 .2-.7 .5M57.2 89l.2 .1M57.4 89.1v-.2l-.2 .3-.7 .4M58 88.5l.2 .1M58.2 88.6v-.2l-.2 .1v.2l-.6 .4M58.9 88.1h.1M59 88.1v-.2l-.1 .3-.7 .4M59.7 87.6h.2M59.9 87.6v-.2l-.2 .3-.7 .4"/>
<path d="M60.6 87.1l.1 .1M60.7 87.2v-.2l-.1 .2-.7 .4M61.4 86.6l.2 .1M61.6 86.7v-.2h-.2v.2l-.7 .5M62.2 86.1l.2 .1M62.4 86.2v-.2l-.2 .3-.6 .4M63.1 85.6l.1 .1M63.2 85.7v-.2l-.1 .3-.7 .4M63.9 85.1l.2 .1M64.1 85.2v-.2l-.2 .3-.7 .4M64.7 84.7h.2M64.9 84.7v-.2l-.2 .3-.6 .4"/>
<path d="M65.6 84.2h.1M65.7 84.2v-.1l-.1 .2-.7 .4M66.4 83.7l.2 .1M66.6 83.8v-.2l-.2 .3-.7 .3M67.3 83.2l.1 .1M67.4 83.3v-.2l-.1 .3-.7 .4M68.1 82.7l.1 .1M68.2 82.8v-.2l-.1 .3-.7 .4M68.9 82.2l.2 .1M69.1 82.3v-.2l-.2 .3-.7 .4M69.8 81.8h.1M69.9 81.8v-.2l-.1 .3-.7 .4"/>
<path d="M70.6 81.3l.2 .1M70.8 81.4v-.3l-.2 .4-.7 .3M71.4 80.8l.2 .1M71.6 80.9v-.2l-.2 .3-.6 .4M72.3 80.3v.2l-.7 .4M72.3 80.3l.1-.1v.2M72.3 80.3l.1 .1M123.3 87.8l.7-.3h114.8a1.09 1.09 0 0 1 1.1 1v34.2a1.02 1.02 0 0 1-1.1 1h-114.8a.97 .97 0 0 1-1-1v-34.4zM20.5 106.5a.54 .54 0 0 1 1-.1 1.25 1.25 0 0 1-1.1 1.5 1.05 1.05 0 0 1 .1-1.4zM23.5 101.6a.44 .44 0 0 0 .2 .5 .44 .44 0 0 0 .5-.1M23.5 101.6l.7 .4M23.7 108.3l.1-.1v.2"/>
<path d="M23.7 108.3v.2l-5.6 3.2M23.7 108.3l.1 .1M24.6 107.9h.1M24.7 107.9v-.2l-.1 .3-.8 .4M25.4 107.4l.1-.2v.3M25.4 107.4v.2l-.7 .3M25.4 107.4l.1 .1M26.2 106.9l.2-.1v.2M26.2 106.9v.2l-.7 .4M26.2 106.9l.2 .1M27.1 106.4l.1 .1M27.2 106.5v-.2l-.1 .3-.7 .4"/>
<path d="M27.9 105.9l.1-.1v.2M27.9 105.9v.2l-.7 .4M27.9 105.9l.1 .1M28.8 105.4v.2l-.8 .4M28.8 105.4l.1-.1v.2M28.8 105.4l.1 .1M29.6 105l.1 .1M29.7 105.1v-.3l-.1 .3-.7 .4M30.4 104.5l.2 .1M30.6 104.6v-.2l-.2 .2-.7 .5M31.3 104l.1-.1v.2M31.3 104v.2l-.7 .4"/>
<path d="M31.3 104l.1 .1M32.1 103.5l.1 .1M32.2 103.6v-.2l-.1 .3-.7 .4M32.9 103l.2 .1M33.1 103.1v-.2l-.2 .3-.7 .4M33.8 102.5v.2l-.7 .4M33.8 102.5l.1-.1v.2M33.8 102.6h.1M34.6 102.1h.1M34.7 102.1v-.1l-.1 .2-.7 .4M35.5 101.6l.1 .1M35.6 101.7v-.2l-.1 .2-.8 .4"/>
<path d="M36.3 101.1l.1-.1v.2M36.3 101.1v.1l-.7 .5M36.3 101.1l.1 .1M37.1 100.6l.2 .1M37.3 100.7v-.2l-.2 .3-.7 .4M38 100.1l.1 .1M38.1 100.2v-.2l-.1 .3-.7 .4M115.4 142.3h132.1v2.6h-132.1zM123.3 142.3v2.6M123.5 142.3v2.6M124.5 142.3v2.6M124.7 142.3v2.6"/>
<path d="M125.7 142.3v2.6M125.9 142.3v2.6M126.8 142.3v2.6M127 142.3v2.6M128 142.3v2.6M128.2 142.3v2.6M129.2 142.3v2.6M129.4 142.3v2.6M130.4 142.3v2.6M130.6 142.3v2.6M131.6 142.3v2.6M131.8 142.3v2.6"/>
<path d="M132.8 142.3v2.6M133 142.3v2.6M133.9 142.3v2.6M134.2 142.3v2.6M135.1 142.3v2.6M135.3 142.3v2.6M136.3 142.3v2.6M136.5 142.3v2.6M137.5 142.3v2.6M137.7 142.3v2.6M138.7 142.3v2.6M138.9 142.3v2.6"/>
<path d="M139.9 142.3v2.6M140.1 142.3v2.6M141 142.3v2.6M141.3 142.3v2.6M142.2 142.3v2.6M142.5 142.3v2.6M143.4 142.3v2.6M143.6 142.3v2.6M144.6 142.3v2.6M144.8 142.3v2.6M145.8 142.3v2.6M146 142.3v2.6"/>
<path d="M147 142.3v2.6M147.2 142.3v2.6M148.2 142.3v2.6M148.3 142.3v2.6M149.3 142.3v2.6M149.5 142.3v2.6M150.5 142.3v2.6M150.7 142.3v2.6M151.7 142.3v2.6M151.9 142.3v2.6M152.9 142.3v2.6M153.1 142.3v2.6"/>
<path d="M154.1 142.3v2.6M154.3 142.3v2.6M155.3 142.3v2.6M155.5 142.3v2.6M156.5 142.3v2.6M156.6 142.3v2.6M157.6 142.3v2.6M157.8 142.3v2.6M158.8 142.3v2.6M159 142.3v2.6M160 142.3v2.6M160.2 142.3v2.6"/>
<path d="M161.2 142.3v2.6M161.4 142.3v2.6M162.4 142.3v2.6M162.6 142.3v2.6M163.5 142.3v2.6M163.8 142.3v2.6M164.7 142.3v2.6M164.9 142.3v2.6M165.9 142.3v2.6M166.1 142.3v2.6M167.1 142.3v2.6M167.3 142.3v2.6"/>
<path d="M168.3 142.3v2.6M168.5 142.3v2.6M169.5 142.3v2.6M169.7 142.3v2.6M170.7 142.3v2.6M170.9 142.3v2.6M171.8 142.3v2.6M172 142.3v2.6M173 142.3v2.6M173.2 142.3v2.6M174.2 142.3v2.6M174.4 142.3v2.6"/>
<path d="M175.4 142.3v2.6M175.6 142.3v2.6M176.6 142.3v2.6M176.8 142.3v2.6M177.8 142.3v2.6M178 142.3v2.6M179 142.3v2.6M179.1 142.3v2.6M180.1 142.3v2.6M180.3 142.3v2.6M181.3 142.3v2.6M181.5 142.3v2.6"/>
<path d="M182.5 142.3v2.6M182.7 142.3v2.6M183.7 142.3v2.6M183.9 142.3v2.6M184.9 142.3v2.6M185.1 142.3v2.6M186.1 142.3v2.6M186.3 142.3v2.6M187.3 142.3v2.6M187.4 142.3v2.6M188.4 142.3v2.6M188.6 142.3v2.6"/>
<path d="M189.6 142.3v2.6M189.8 142.3v2.6M190.8 142.3v2.6M191 142.3v2.6M192 142.3v2.6M192.2 142.3v2.6M193.1 142.3v2.6M193.4 142.3v2.6M194.3 142.3v2.6M194.6 142.3v2.6M195.5 142.3v2.6M195.7 142.3v2.6"/>
<path d="M196.7 142.3v2.6M196.9 142.3v2.6M197.9 142.3v2.6M198.1 142.3v2.6M199.1 142.3v2.6M199.3 142.3v2.6M200.3 142.3v2.6M200.5 142.3v2.6M201.4 142.3v2.6M201.6 142.3v2.6M202.6 142.3v2.6M202.8 142.3v2.6"/>
<path d="M203.8 142.3v2.6M204 142.3v2.6M205 142.3v2.6M205.2 142.3v2.6M206.2 142.3v2.6M206.4 142.3v2.6M207.4 142.3v2.6M207.6 142.3v2.6M208.6 142.3v2.6M208.8 142.3v2.6M209.8 142.3v2.6M209.9 142.3v2.6"/>
<path d="M210.9 142.3v2.6M211.1 142.3v2.6M212.1 142.3v2.6M212.3 142.3v2.6M213.3 142.3v2.6M213.5 142.3v2.6M214.5 142.3v2.6M214.7 142.3v2.6M215.7 142.3v2.6M215.9 142.3v2.6M216.9 142.3v2.6M217.1 142.3v2.6"/>
<path d="M218.1 142.3v2.6M218.2 142.3v2.6M219.2 142.3v2.6M219.4 142.3v2.6M220.4 142.3v2.6M220.6 142.3v2.6M221.6 142.3v2.6M221.8 142.3v2.6M222.8 142.3v2.6M223 142.3v2.6M223.9 142.3v2.6M224.2 142.3v2.6"/>
<path d="M225.1 142.3v2.6M225.4 142.3v2.6M226.3 142.3v2.6M226.5 142.3v2.6M227.5 142.3v2.6M227.7 142.3v2.6M228.7 142.3v2.6M228.9 142.3v2.6M229.9 142.3v2.6M230.1 142.3v2.6M231.1 142.3v2.6M231.3 142.3v2.6"/>
<path d="M232.2 142.3v2.6M232.4 142.3v2.6M233.4 142.3v2.6M233.6 142.3v2.6M234.6 142.3v2.6M234.8 142.3v2.6M235.8 142.3v2.6M236 142.3v2.6M237 142.3v2.6M237.2 142.3v2.6M238.2 142.3v2.6M238.4 142.3v2.6"/>
<path d="M239.4 142.3v2.6M239.6 142.3v2.6"/>
<circle cx="117.9" cy="83.7" r="1.27"/>
<circle cx="244.9" cy="83.7" r="1.27"/>
<circle cx="119.2" cy="127.5" r=".99"/>
<circle cx="243.7" cy="127.5" r=".99"/>
</g>
<g font-size="8.5">
<text x="189.5" y="195.4">P0002-Beater Frame</text>
<text x="198.9" y="195.5">A</text>
</g>
<g font-size="8.1">
<text x="67.6" y="8.9">2</text>
<text x="207.3" y="8.9">1</text>
<text x="4.4" y="56.2">B</text>
<text x="270.4" y="56.2">B</text>
<text x="3.7" y="164.1">A</text>
<text x="269.7" y="164.1">A</text>
<text x="67.6" y="212.4">2</text>
<text x="207.3" y="212.4">1</text>
</g>
<g font-size="4.2" fill="#808080">
<text x="172.1" y="34.7">13.000</text>
<text x="146.5" y="52.7">65°</text>
<text x="186.8" y="60.2">.096</text>
<text x="257" y="61.4">.250</text>
<text x="127.1" y="76.1">2X</text>
<text x="136.8" y="76.1">.250</text>
<text x="221.2" y="74.8">.010</text>
<text x="253.4" y="85.3">.750</text>
<text x="100.1" y="107.2">5.063</text>
<text x="127.9" y="137.9">2X</text>
<text x="137.6" y="137.9">.194</text>
<text x="251.5" y="137.9">.750</text>
<text x="111.1" y="149.4">.097</text>
<text x="243.7" y="150">.020</text>
</g>
<g font-size="3.4">
<text x="197.8" y="166">TITLE:</text>
<text x="198.7" y="188.1">SIZE</text>
<text x="207.5" y="188.1">DWG. NO.</text>
<text x="256.5" y="188.2">REV</text>
<text x="198.8" y="201.7">SCALE: 1:2.5</text>
<text x="217.7" y="201.8">WEIGHT:</text>
<text x="244.5" y="201.7">SHEET 1 OF 1</text>
</g>
<text font-size="3" x="14" y="213.5">SOLIDWORKS Educational Product. For Instructional Use Only.</text>
<text font-size="2.4" x="119.8" y="156.2">UNLESS OTHERWISE SPECIFIED:</text>
<g font-size="2.2">
<text x="119.5" y="161.8">DIMENSIONS ARE IN INCHES</text>
<text x="154.8" y="161.4">DRAWN</text>
<text x="175.4" y="156.6">NAME</text>
<text x="187.9" y="156.7">DATE</text>
<text x="119.5" y="164.4">TOLERANCES:</text>
<text x="119.5" y="167.1">FRACTIONAL</text>
<text x="154.9" y="166.3">CHECKED</text>
<text x="119.5" y="169.7">ANGULAR: MACH</text>
<text x="119.5" y="172.4">TWO PLACE DECIMAL</text>
<text x="142.5" y="169.7">BEND</text>
<text x="154.8" y="171">ENG APPR.</text>
<text x="119.5" y="175">THREE PLACE DECIMAL</text>
<text x="154.9" y="175.7">MFG APPR.</text>
<text x="154.9" y="180.4">Q.A.</text>
<text x="154.9" y="184.6">COMMENTS:</text>
</g>
<g font-size="2.1">
<text x="75.5" y="195.7">NEXT ASSY</text>
<text x="100.9" y="195.7">USED ON</text>
<text x="86.9" y="201.5">APPLICATION</text>
<text x="123.1" y="201.6">DO NOT SCALE DRAWING</text>
</g>
<g font-size="2">
<text x="31.5" y="182.9">PROPRIETARY AND CONFIDENTIAL</text>
<text x="119.2" y="180.6">INTERPRET GEOMETRIC</text>
<text x="119.2" y="183.1">TOLERANCING PER:</text>
<text x="27.8" y="186.5">THE INFORMATION CONTAINED IN THIS</text>
<text x="27.8" y="189">DRAWING IS THE SOLE PROPERTY OF</text>
<text x="27.8" y="191.6">&lt;INSERT COMPANY NAME HERE&gt;. ANY</text>
<text x="119.1" y="186.7">MATERIAL</text>
<text x="27.8" y="194.1">REPRODUCTION IN PART OR AS A WHOLE</text>
<text x="27.8" y="196.6">WITHOUT THE WRITTEN PERMISSION OF</text>
<text x="119.1" y="193.5">FINISH</text>
<text x="27.8" y="199.1">&lt;INSERT COMPANY NAME HERE&gt; IS</text>
<text x="27.8" y="201.7">PROHIBITED.</text>
</g>
</svg>
